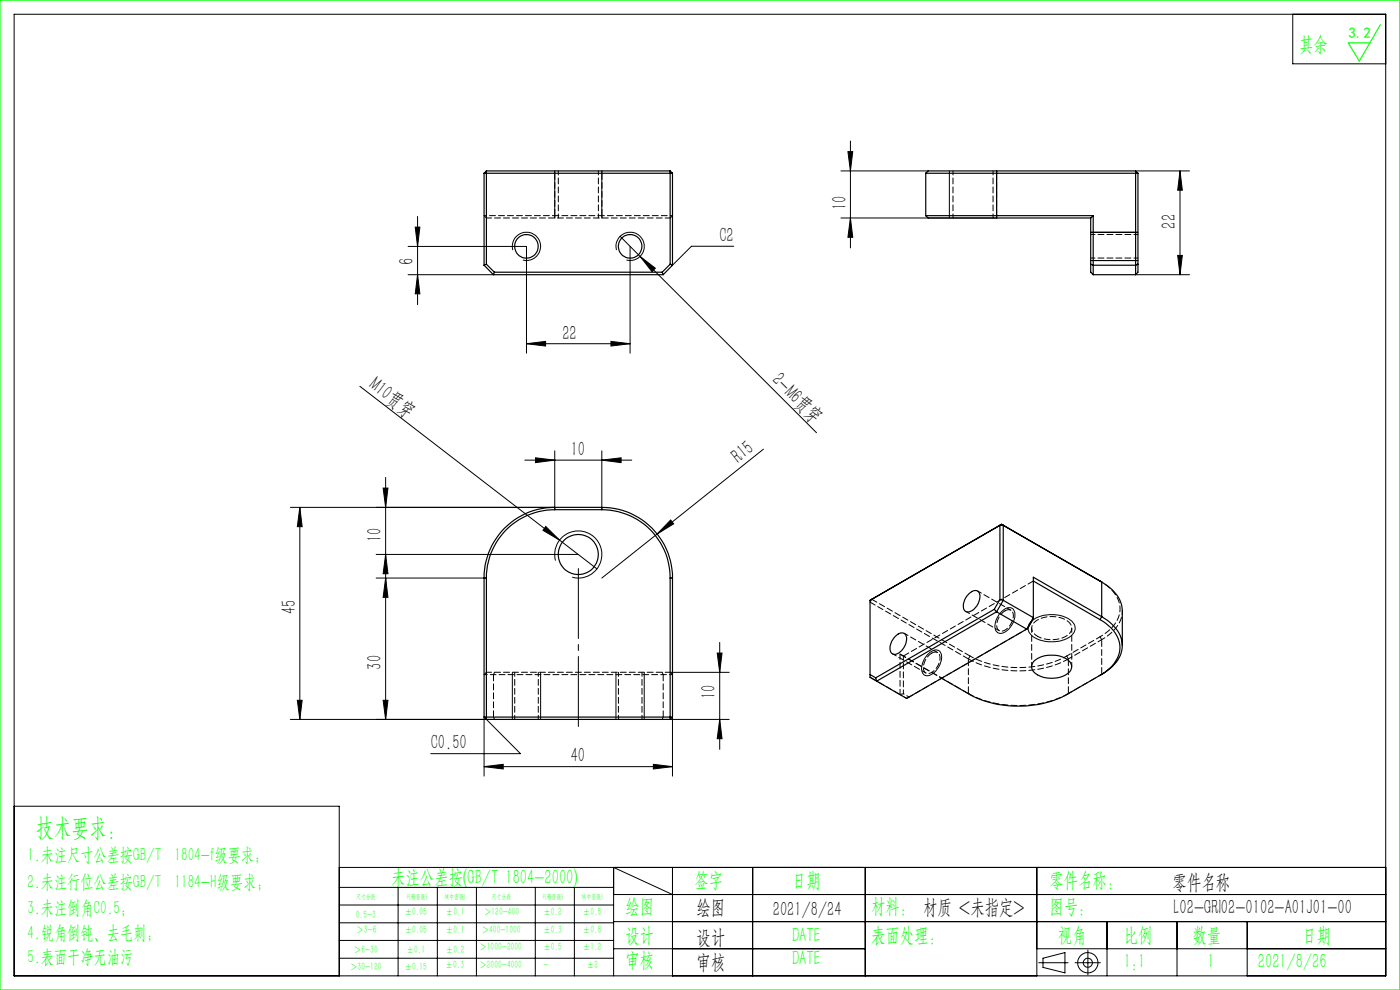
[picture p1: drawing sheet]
<svg xmlns="http://www.w3.org/2000/svg" width="297mm" height="210mm" viewBox="0 0 297 210" stroke-linecap="round" stroke-linejoin="round" font-family="sans-serif">
<g fill="none" stroke="#000" stroke-width=".21">
<path d="M3 3h291v204h-291zM274.2 3v10.5h19.8M117.7 36.3v9.9M127.7 36.3v9.9M178.4 36.3h18.5M179.9 32.2h1l-.5 4.1zM180.4 29.9v22.7M201.4 36.3v9.9M211.4 36.3v9.9h-33M240.9 36.3h11.4M250.3 36.3l.5 4h-1zM250.3 36.3v22"/>
<path d="M86.6 58.3h18.1M86.6 52.3h25.1v22.6M88.1 48.2h1l-.5 4.1zM88.6 58.3l.5 4h-1zM88.6 45.9v18.7M108.8 53a3 3 0 0 1 2.6-3.7 3 3 0 0 1 3.3 3.2 3 3 0 0 1-3.8 2.7M130.8 53a3 3 0 0 1 2.6-3.7 3 3 0 0 1 3.3 3.2 3 3 0 0 1-3.8 2.7M131.6 50.1l4.2 4.3M133.7 52.3v22.6M135.8 54.4l3.2 2.5-.7 .7zM135.8 54.4l37.4 37.4M155.6 52.2h-8.9l-4 4.1"/>
<path d="M180.4 46.2l.5 4.1h-1zM231.4 49.3h10M231.4 55.3h10M240.9 58.3h11.4M249.8 54.2h1l-.5 4.1zM111.7 72.9l4-.5v1zM111.7 72.9h22M129.6 72.4l4.1 .5-4.1 .5zM76.3 81.9l50.3 38.8M111.3 97.6h22.7M113.6 97.1l4.1 .5-4.1 .5zM117.7 95.6v12h-56.1"/>
<path d="M127.7 95.6v12M127.7 97.6l4.1-.5v1zM162 95.3l-34.3 27.3M63.6 107.6l.5 4.1h-1zM63.6 107.6v45M79.8 117.6h42.9M81.3 103.5h1l-.5 4.1zM81.8 117.6l.5 4.1h-1zM81.8 101.3v51.3M115.8 111.7l2.9 2.9-3.5-2.1zM117.9 118.9a5 5 0 0 1 4.4-6.3 5 5 0 0 1 5.4 5.5 5 5 0 0 1-6.3 4.3M142.3 110.3l.6 .8-3.5 2.2z"/>
<path d="M79.8 122.6h22.9M81.8 122.6l.5 4.1h-1zM152.2 138.5h1l-.5 4.1zM152.7 136.3v22.7M196.8 138.8a1.83 1.83 0 0 1 2.6-.6 3.6 3.6 0 0 1-.9 4.2l-.2 .1a1.68 1.68 0 0 1-2.4 .5 3.6 3.6 0 0 1 .9-4.2zM212.5 129.7a1.59 1.59 0 0 1 2.6-.3 3.9 3.9 0 0 1-1.2 4.2 1.68 1.68 0 0 1-2.6 .3 3.8 3.8 0 0 1 1.2-4.2zM218.6 132a7.1 7.1 0 0 1 9 0 2.11 2.11 0 0 1-1.1 3.4 7.3 7.3 0 0 1-7.8-.8l-.2-.2a1.79 1.79 0 0 1 .1-2.4zM61.6 152.6h41.6l7.2 7.3h-19M63.1 148.5h1l-.5 4.1zM81.3 148.5h1l-.5 4.1zM102.7 152.1v12.5M108.7 142.6v10"/>
<path d="M114.7 142.6v10M130.7 142.6v10M136.7 142.6v10M142.2 152.6h12.5M142.2 142.6h12.5M142.7 152.1v12.5M152.7 152.6l.5 4.1h-1zM3 171h69v36M102.7 162.6h40M102.7 162.6l4.1-.5v1zM138.6 162.1l4.1 .5-4.1 .5zM72 184h222"/>
<path d="M72 188.2h58.2M72 192h58.2M72 195.7h58.2M72 199.5h58.2M84.5 188.2v18.8M92.8 188.2v18.8M101.1 188.2v18.8M113.6 188.2v18.8M121.8 188.2v18.8M130.2 189.8h163.8M130.2 195.5h163.8M142.7 189.8l-12.5-5.8v23"/>
<path d="M142.7 184v23M159.7 184v23M183.6 184v23M220 184v23M234.8 195.5v11.5M249.7 195.5v11.5M264.6 195.5v11.5M72 203.3h58.2M130.2 201.3h53.4M220 201.3h74M220.3 204.2h6.3M221.3 203.3l4.6-1.2v4.3l-4.6-1.2z"/>
<path d="M228.1 204.2h5.3M230.8 201.5v5.3"/>
<circle cx="230.8" cy="204.2" r="2.15"/>
<circle cx="230.8" cy="204.2" r=".96"/>
</g>
<path d="M122.7 120.6v33.5" fill="none" stroke="#000" stroke-width=".21" stroke-dasharray="30.5 1.3 1.3 1.3" stroke-dashoffset="15.6"/>
<path d="M0 0h297v210h-297zM292.8 5.2l-4.4 7.8-2.4-3.9h4.6" fill="none" stroke="#0f0" stroke-width=".25"/>
<g fill="#000">
<path d="M135.8 54.4l3.2 2.5-.7 .7zM115.8 111.7l2.9 2.9-3.5-2.1zM142.3 110.3l.6 .8-3.5 2.2z"/>
<path d="M88.6 58.3l.5 4h-1zM88.1 48.2h1l-.5 4.1zM81.3 148.5h1l-.5 4.1zM81.8 122.6l.5 4.1h-1zM152.7 152.6l.5 4.1h-1zM152.2 138.5h1l-.5 4.1zM81.8 117.6l.5 4.1h-1zM81.3 103.5h1l-.5 4.1z"/>
<path d="M111.7 72.9l4-.5v1zM129.6 72.4l4.1 .5-4.1 .5z"/>
<path d="M63.6 107.6l.5 4.1h-1zM63.1 148.5h1l-.5 4.1zM179.9 32.2h1l-.5 4.1zM180.4 46.2l.5 4.1h-1zM250.3 36.3l.5 4h-1zM249.8 54.2h1l-.5 4.1z"/>
<path d="M102.7 162.6l4.1-.5v1zM138.6 162.1l4.1 .5-4.1 .5zM113.6 97.1l4.1 .5-4.1 .5zM127.7 97.6l4.1-.5v1z"/>
</g>
<g fill="none" stroke="#000" stroke-width=".25">
<path d="M102.7 36.8h40M102.7 36.8v19.5M103.2 36.3v19.7M103.2 36.3h39M103.2 36.3l-.5 .5M142.2 36.3v19.7M142.2 36.3l.5 .5M142.7 36.8v19.5M196.4 36.8h45M196.4 36.8v8.9M211.4 36.3h-14.5l-.5 .5M211.4 36.3h29.5"/>
<path d="M211.4 36.3v9.9M240.9 36.3v22M240.9 36.3l.5 .5M241.4 36.8v20.9l-.5 .6M102.7 56.3l2 2M103.2 56l1.7 1.7M103.2 56l-.5 .3M104.7 58.3h36M104.9 57.7h35.6M104.9 57.7l-.2 .6M140.5 57.7l.2 .6M142.2 56l-1.7 1.7"/>
<path d="M142.2 56l.5 .3M142.7 56.3l-2 2M196.4 45.7h35.5M196.4 45.7l.5 .5h14.5M211.4 46.2h20M231.4 56l.5 .3h9l.5-.3M231.4 46.2v11.5l.5 .6M231.9 58.3h9M231.9 45.7v12.6M231.9 45.7l-.5 .5M117.7 108.1a14.5 14.5 0 0 0-14.5 14.5M117.7 107.6a14.9 14.9 0 0 0-15 15"/>
<path d="M117.7 107.6v.5M117.7 108.1h10M117.7 107.6h10M127.7 108.1a14.5 14.5 0 0 1 14.5 14.5M127.7 107.6a14.9 14.9 0 0 1 15 15M127.7 107.6v.5M212.1 111.4v15.8M212.1 111.4h.7M212.5 111.2l-27.9 16.1M212.5 111.2l21.2 12.3M212.5 111.2l-.4 .2M212.5 111.2l.3 .2"/>
<path d="M212.8 111.4v15.9M102.7 122.6v29.5M102.7 122.6h.5M103.2 122.6v30M142.2 122.6v30M142.2 122.6h.5M142.7 122.6v29.5M184.6 127.3v16.4l1.4 .8M184.9 127.1l-.3 .2M190.1 134.9a1.21 1.21 0 0 1 1.1-.7 1.21 1.21 0 0 1 1.1 .8 3.4 3.4 0 0 1-2.6 3.8 1.47 1.47 0 0 1-.8-2.1l.3-.7zM205.6 125.9a1.28 1.28 0 0 1 2.2-.1 3.3 3.3 0 0 1-2.6 4 1.37 1.37 0 0 1-.7-2.1l.4-1zM210.9 129.2l.5 .6"/>
<path d="M210.9 129.2l-25.1 14.6M211.4 129.8l6.4 3.6M211.4 129.8l-25.4 14.7M212.1 127.2l-1.2 2M212.1 127.2l.7 .1M212.8 127.3l-1.4 2.5M212.8 127.3l6.4 3.7-1.4 2.4M217.8 133.4l-25.5 14.8-6.3-3.7M219.2 123.3l14.2 8.1M233.4 131.4a7.3 7.3 0 0 1 4.2 5.9 7.3 7.3 0 0 1-4.2 6M233.4 123.3l.3 .2M233.7 130.8a7.6 7.6 0 0 1 4.4 6.1 7 7 0 0 1-3.8 5.8l-.9 .6"/>
<path d="M233.7 123.5a7.6 7.6 0 0 1 4.4 6.1v7.3M233.7 123.5v7.3M233.7 130.8l-14.5-8.4v8.9l-1.2 2-.2 .1M233.7 130.8l-.3 .6M102.7 152.1h40M102.7 152.1l.5 .5M103.2 152.6h39M142.7 152.1l-.5 .5M184.6 143.1l1.2 .7M185.8 143.8l.2 .7M219.3 140.4a6.1 6.1 0 0 1 7.6 0 1.74 1.74 0 0 1-.8 2.7 5.9 5.9 0 0 1-7-.9l-.2-.5v-.6zM233.4 143.3l-7.1 4a22.8 22.8 0 0 1-20.5 0l-6-3.4"/>
<circle cx="111.7" cy="52.3" r="2.5"/>
<circle cx="133.7" cy="52.3" r="2.49"/>
<circle cx="122.7" cy="117.6" r="4.3"/>
</g>
<g fill="none" stroke="#000" stroke-width=".21" stroke-dasharray="1.3 .6" stroke-dashoffset=".4">
<path d="M118.4 36.2v10M202.2 36.2v10M102.7 45.7l.5 .5M126.9 46.2v-10M127.7 45.7h-10M142.2 46.2l.5-.5M210.7 46.2v-10M231.4 54.7h10M241.4 49.7h-10M184.6 127.7l.3-.6M189.3 138.7l7.1 4.1M190.9 138.8l.7 .4"/>
<path d="M198.9 138.4l-7.1-4.1M204.9 129.7l7.1 4.1M205.8 139.2l-.4 .6M214.5 129.4l-7.1-4M218 133.3l-25.1 14.6M218.9 133.2v8.2M220.1 135a1.83 1.83 0 0 1-1.2-1.8 1.83 1.83 0 0 1 1.2-1.7 6.2 6.2 0 0 1 6.8 .7 1.76 1.76 0 0 1-.8 2.8 6.6 6.6 0 0 1-6 0M226.3 139.2l.3 .6M226.6 139.8l7.1-4.1M233.4 135.1l.3 .6M233.4 135.1l-7.1 4.1M102.7 143.1l.5-.5"/>
<path d="M109.2 142.6v10M114.2 152.6v-10M131.2 142.6v10M136.2 152.6v-10M142.2 142.6l.5 .5M191.6 147.2l-.7 .1M191.6 147.2v-8M227.4 141.4v-8.2M233.7 143l-7.1 4.1"/>
</g>
<path d="M103.2 46.2h39M190.9 138.8v8.5M103.2 142.6h39" fill="none" stroke="#000" stroke-width=".21" stroke-dasharray="1.3 .6" stroke-dashoffset=".2"/>
<path d="M127.7 36.7v9M117.7 45.7v-9M211.4 45.7v-9M104.7 152.1v-9M140.7 143.1v9M205.4 147.1l-14.5-8.3" fill="none" stroke="#000" stroke-width=".21" stroke-dasharray="1.3 .6" stroke-dashoffset="-.1"/>
<path d="M117.7 45.7h-15M142.7 45.7h-15M190.9 147.3l1.5 .8" fill="none" stroke="#000" stroke-width=".21" stroke-dasharray="1.3 .6" stroke-dashoffset=".8"/>
<g fill="none" stroke="#000" stroke-width=".21" stroke-dasharray="1.3 .6">
<path d="M117.7 36.2v.5M127.7 36.2v.5M211.4 36.2v.5M117.7 45.7v.5M127.7 45.7v.5M211.4 45.7v.5M117.7 107.6v.5M127.7 107.6v.5M102.7 122.6h.5M142.7 122.6h-.5M184.6 127.7l20.8 12.1M191.6 139.2l27.6-16"/>
<path d="M197.7 138.5a1.15 1.15 0 0 1 1.4 .1 1.15 1.15 0 0 1 .3 1.4 3.4 3.4 0 0 1-2.6 2.9 1.43 1.43 0 0 1-.8-2.2 3.9 3.9 0 0 1 1.7-2.2M205.8 139.2l-20.9-12.1M213.2 129.6a1.15 1.15 0 0 1 1.4 0 1.15 1.15 0 0 1 .4 1.4 3.4 3.4 0 0 1-2.7 2.9 1.43 1.43 0 0 1-.7-2.2 3.9 3.9 0 0 1 1.6-2.1M104.7 152.1l.2 .5M104.9 142.6l-.2 .5M140.5 142.6l.2 .5M140.7 152.1l-.2 .5M192.9 147.9l-.5 .2M205.4 147.1l.4 .2M226.6 147.1l-.3 .2"/>
</g>
<path d="M233.4 123.2a7.4 7.4 0 0 1 4.2 6 7.1 7.1 0 0 1-4.2 5.9M102.7 143.1h2M140.7 143.1h2" fill="none" stroke="#000" stroke-width=".21" stroke-dasharray="1.3 .6" stroke-dashoffset=".6"/>
<path d="M191.6 139.2l8.2 4.7M104.7 143.1h36M192.9 147.9l-1.3-.7" fill="none" stroke="#000" stroke-width=".21" stroke-dasharray="1.3 .6" stroke-dashoffset=".7"/>
<path d="M226.3 139.2a22.7 22.7 0 0 1-20.5 0M233.7 135.7a7.6 7.6 0 0 0 4.4-6.1" fill="none" stroke="#000" stroke-width=".21" stroke-dasharray="1.3 .6" stroke-dashoffset=".5"/>
<path d="M205.4 139.8v7.3M233.7 135.7v7.3M190.9 147.3l-6.3-3.6M226.6 147.1v-7.3" fill="none" stroke="#000" stroke-width=".21" stroke-dasharray="1.3 .6" stroke-dashoffset="-.2"/>
<path d="M205.4 139.8a23.4 23.4 0 0 0 21.2 0M226.6 147.1a23.4 23.4 0 0 1-21.2 0" fill="none" stroke="#000" stroke-width=".21" stroke-dasharray="1.3 .6" stroke-dashoffset=".1"/>
<text font-size="5.4" fill="#0f0" x="7.7" y="177.2">技术要求：</text>
<g font-size="4.4" fill="#0f0">
<text x="275.6" y="10.8">其余</text>
<text x="83" y="187.5">未注公差按(GB/T 1804-2000)</text>
<text x="147.3" y="188">签字</text>
<text x="168" y="188">日期</text>
<text x="222.6" y="188">零件名称：</text>
<text x="132.7" y="193.6">绘图</text>
<text x="184.8" y="193.6">材料： 材质 &lt;未指定&gt;</text>
<text x="222.6" y="193.6">图号：</text>
<text x="132.7" y="199.8">设计</text>
<text x="168" y="199.8">DATE</text>
<text x="184.8" y="199.8">表面处理：</text>
<text x="224.4" y="199.8">视角</text>
<text x="238.4" y="199.8">比例</text>
<text x="253" y="199.8">数量</text>
<text x="276.3" y="199.8">日期</text>
<text x="132.7" y="205.1">审核</text>
<text x="168" y="204.6">DATE</text>
<text x="238.4" y="205.3">1:1</text>
<text x="256.2" y="205.3">1</text>
<text x="266.9" y="205.3">2021/8/26</text>
</g>
<g font-size="4.4">
<text x="179.5" y="44.5" transform="rotate(-90 179.5 44.5)">10</text>
<text x="152.6" y="51.3">C2</text>
<text x="249.5" y="48.5" transform="rotate(-90 249.5 48.5)">22</text>
<text x="87.7" y="56.2" transform="rotate(-90 87.7 56.2)">6</text>
<text x="119.3" y="72">22</text>
<text x="78.1" y="82.2" transform="rotate(38 78.1 82.2)">M10贯穿</text>
<text x="163.6" y="80.9" transform="rotate(45 163.6 80.9)">2-M6贯穿</text>
<text x="121.1" y="96.7">10</text>
<text x="156.6" y="98.4" transform="rotate(-39 156.6 98.4)">R15</text>
<text x="80.9" y="115.1" transform="rotate(-90 80.9 115.1)">10</text>
<text x="62.7" y="130.3" transform="rotate(-90 62.7 130.3)">45</text>
<text x="80.9" y="142" transform="rotate(-90 80.9 142)">30</text>
<text x="151.8" y="148.4" transform="rotate(-90 151.8 148.4)">10</text>
<text x="91.4" y="159">C0.50</text>
<text x="121.1" y="161.7">40</text>
<text x="248.8" y="188.6">零件名称</text>
<text x="147.8" y="194">绘图</text>
<text x="163.9" y="194.3">2021/8/24</text>
<text x="249" y="194">L02-GRI02-0102-A01J01-00</text>
<text x="147.8" y="200.2">设计</text>
<text x="147.8" y="205.5">审核</text>
</g>
<g font-size="4" fill="#0f0">
<text x="5.9" y="182.6">1.未注尺寸公差按GB/T 1804-f级要求；</text>
<text x="5.9" y="188.4">2.未注行位公差按GB/T 1184-H级要求；</text>
<text x="5.9" y="193.9">3.未注倒角C0.5；</text>
<text x="5.9" y="199.2">4.锐角倒钝、去毛刺；</text>
<text x="5.9" y="204.2">5.表面干净无油污</text>
</g>
<text font-size="3.2" fill="#0f0" x="286.1" y="8">3.2</text>
<g font-size="2.3" fill="#0f0">
<text x="75.5" y="194.7">0.5-3</text>
<text x="75.6" y="198">＞3-6</text>
<text x="85.9" y="194.2">±0.05</text>
<text x="85.9" y="198">±0.05</text>
<text x="94.6" y="194.2">±0.1</text>
<text x="94.6" y="198">±0.1</text>
<text x="102.2" y="198">＞400-1000</text>
<text x="102.7" y="194.2">＞120-400</text>
<text x="115.3" y="194.2">±0.2</text>
<text x="115.3" y="198">±0.3</text>
<text x="123.7" y="194.2">±0.5</text>
<text x="123.7" y="198">±0.8</text>
<text x="75.1" y="202.2">＞6-30</text>
<text x="86.3" y="202.2">±0.1</text>
<text x="94.6" y="202.2">±0.2</text>
<text x="101.7" y="201.6">＞1000-2000</text>
<text x="115.3" y="201.6">±0.5</text>
<text x="123.7" y="201.6">±1.2</text>
<text x="74.3" y="205.8">＞30-120</text>
<text x="85.9" y="205.8">±0.15</text>
<text x="94.5" y="205.4">±0.3</text>
<text x="101.7" y="205.4">＞2000-4000</text>
<text x="115.3" y="205.4">-</text>
<text x="124.5" y="205.4">±2</text>
</g>
<g font-size="1.5" fill="#0f0">
<text x="75.5" y="190.6">尺寸分段</text>
<text x="86.4" y="190.6">F(精密级)</text>
<text x="94.4" y="190.6">M(中密级)</text>
<text x="104.3" y="190.6">尺寸分段</text>
<text x="115.2" y="190.6">F(精密级)</text>
<text x="123.5" y="190.6">M(中密级)</text>
</g>
</svg>
